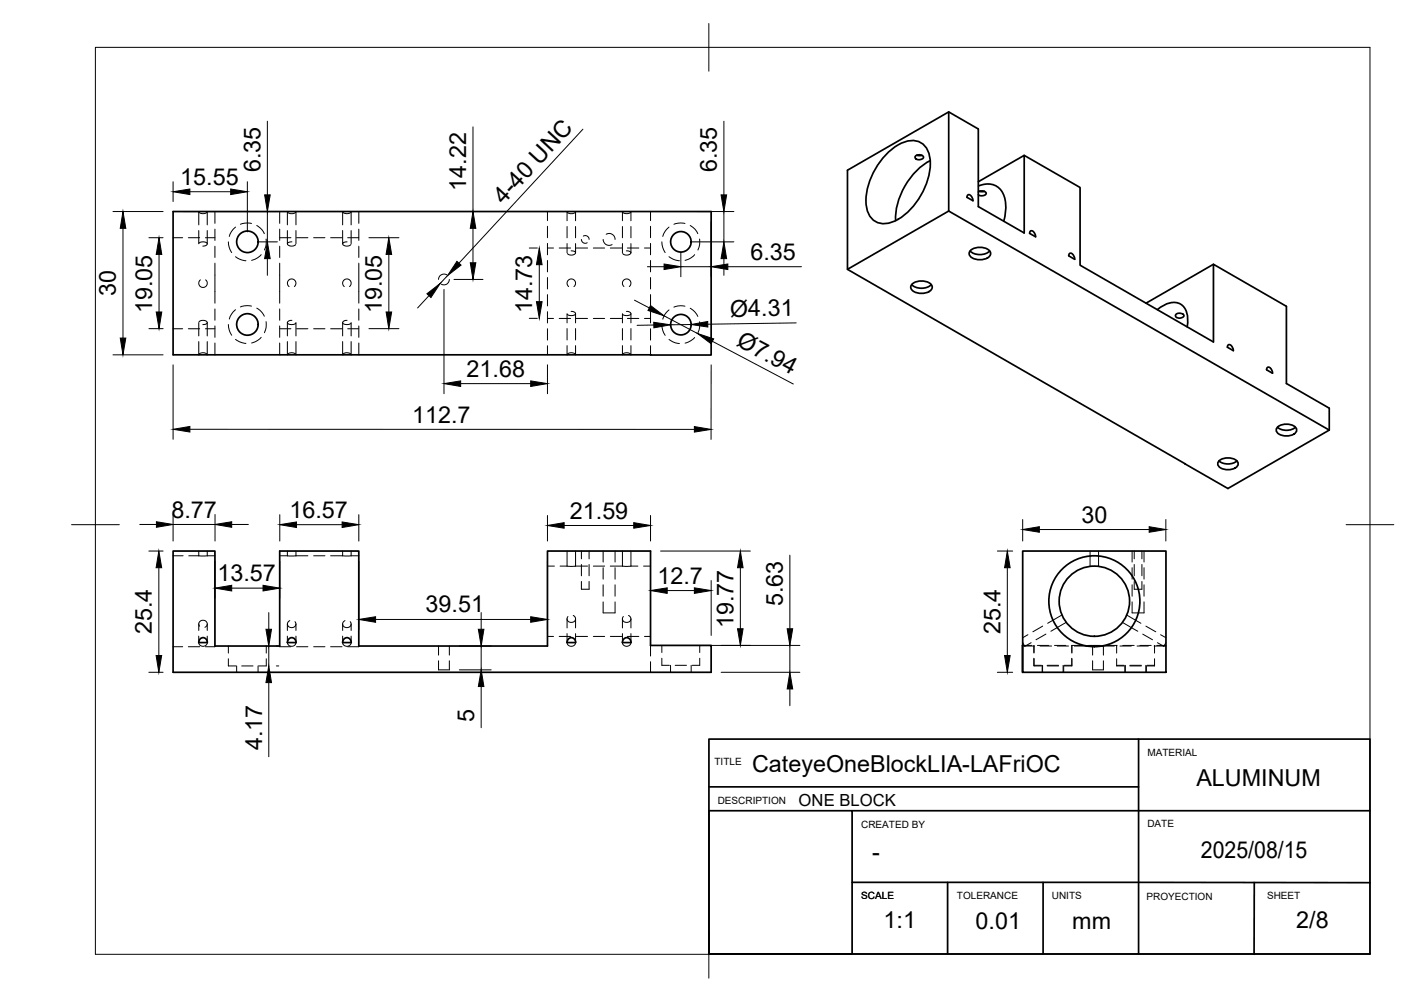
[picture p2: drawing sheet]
<svg xmlns="http://www.w3.org/2000/svg" width="297mm" height="210mm" viewBox="0 0 297 210" stroke-linecap="round" stroke-linejoin="round" font-family="sans-serif">
<!-- layer: Hidden -->
<g fill="none" stroke="#000" stroke-width=".21">
<path d="M36.3 49.8h2M39.5 49.8h2.3M41.6 47.1v-2.8a1.11 1.11 0 0 0 1.8 0v2.8M41.6 48.3v2.8M41.7 50.9l.6-.2h.7l.4 .2-.2 .5-.7 .2M42 58.6l-.3 .4v.5l.3 .5 .4 .2 .6-.1 .4-.5v-.5l-.3-.5M43 49.8h2M43.4 48.3v2.8M45 55.1v8.4M45 44.3v2.5M45 48v2.4M45 51.6v2.3"/>
<path d="M47.8 50.7l.2 1.1 .5 1.1M49.3 53.8l.9 .5 1.3 .3M49.3 47.6l-.1 .1a3.7 3.7 0 0 0-1.2 1.8M52.7 46.8l-.9-.1-1.4 .3M53.8 47.2l.2 .1a3.4 3.4 0 0 1 1.4 1.7M54.7 53.4l-.7 .6-1.3 .5M55.7 50.1h.1a3.8 3.8 0 0 1-.4 2.3M58.6 55.1v8.4M58.6 44.3v2.5M58.6 48v2.4M58.6 51.6v2.3M58.6 49.8h2.3"/>
<path d="M60.2 47.1v-2.8a1.13 1.13 0 0 0 1.8 0v2.8M60.2 48.3v2.8M61.2 50.7l-.8 .1-.2 .4 .7 .4 .6-.1 .4-.3M62 48.3v2.8M62.1 49.8h2.4M65.7 49.8h2.4M69.3 49.8h2.3M71.8 47.1v-2.8a1.11 1.11 0 0 0 1.8 0v2.8M71.8 48.3v2.8M72.7 50.7l-.8 .1-.1 .2v.2l.7 .4 .6-.1 .4-.3M72.8 49.8h2.4M73.6 48.3v2.8"/>
<path d="M75.2 55.1v8.4M75.2 44.3v2.5M75.2 48v2.4M75.2 51.6v2.3M93.6 57.6a1.14 1.14 0 0 0-1.7 .9M94.1 58.5a1.13 1.13 0 0 1-1.7 1M114.7 44.3v1.9M114.7 47.4v2.4M114.7 51v2.4M114.7 54.6v2.4M114.7 58.1v2.4M114.7 52h1.3"/>
<path d="M117.1 52h2.4M118.8 46.2v-1.9a1.11 1.11 0 0 0 1.8 0v1.9M118.8 47.4v2.4M118.8 51v2M119.6 52.5l.8 .2 .2 .2-.1 .2-.7 .3h-.5l-.4-.3M120.6 47.4v2.4M120.6 51v2M120.7 52h2.4M121.8 50.2a.81 .81 0 0 0 1.2 .7M122.2 49.5a.8 .8 0 0 1 1.2 .7M124.3 52h2.4M126.3 50.2a1.26 1.26 0 0 0 1.9 1"/>
<path d="M127 49.1a1.24 1.24 0 0 1 1.8 1.1M127.8 52h2.4M130.4 46.2v-1.9a1.11 1.11 0 0 0 1.8 0v1.9M130.4 47.4v2.4M130.4 51v2M131.2 52.5l.8 .2 .1 .4-.7 .3h-.4l-.6-.3M131.4 52h2.4M132.2 47.4v2.4M132.2 51v2M135 52h1.3M136.3 44.3v1.9M136.3 47.4v2.4"/>
<path d="M136.3 51v2.4M136.3 54.6v2.4M136.3 58.1v2.4M138.6 50.7l.2 1.1 .5 1.1M140.1 53.8l.9 .5 1.3 .3M140.1 47.6l-.1 .1a3.7 3.7 0 0 0-1.2 1.8M143.5 46.8l-.9-.1-1.4 .3M144.6 47.2l.2 .1a3.4 3.4 0 0 1 1.4 1.7M145.5 53.4l-.7 .6-1.3 .5M146.5 50.1h.1a3.8 3.8 0 0 1-.4 2.3M36.3 68.9h2M39.5 68.9h2.3"/>
<path d="M41.6 71.6v2.7a1.11 1.11 0 0 1 1.8 0v-2.7M41.6 67.6v2.8M41.7 67.4l.4-.2 .6-.1 .7 .4-.1 .3-.8 .2M43 68.9h2M43.4 67.6v2.8M45 64.7v2.4M45 68.3v2.4M45 71.9v2.4M47.8 68l.2 1.1 .5 1.1M49.3 71.1l.9 .5 1.3 .3M49.3 64.9l-.1 .1a3.9 3.9 0 0 0-1.2 1.8M52.7 64.1l-.9-.1-1.4 .3"/>
<path d="M53.8 64.6h.2a3.6 3.6 0 0 1 1.4 1.6M54.7 70.7l-.7 .6-1.3 .6M55.7 67.4h.1a3.8 3.8 0 0 1-.4 2.3M58.6 64.7v2.4M58.6 68.3v2.4M58.6 71.9v2.4M58.6 68.9h2.3M60.2 71.6v2.7a1.13 1.13 0 0 1 1.8 0v-2.7M60.2 67.6v2.8M60.6 60l-.4-.4v-.5l.3-.4 .5-.3 .5 .1 .4 .4 .1 .6-.3 .5M61.2 67.1l-.8 .2-.2 .3 .1 .2 .9 .2 .8-.3M62 67.6v2.8"/>
<path d="M62.1 68.9h2.4M65.7 68.9h2.4M69.3 68.9h2.3M71.8 71.6v2.7a1.11 1.11 0 0 1 1.8 0v-2.7M71.8 67.6v2.8M72.1 60l-.3-.4v-.6l.4-.4 .4-.2 .6 .2 .3 .4v.6l-.3 .4M72.7 67.1l-.8 .2-.1 .4 .8 .3 .6-.1 .3-.2M72.8 68.9h2.4M73.6 67.6v2.8M75.2 64.7v2.4M75.2 68.3v2.4M75.2 71.9v2.4"/>
<path d="M114.7 61.7v2.4M114.7 65.3v2.4M114.7 68.9v2.3M114.7 72.4v1.9M114.7 66.7h1.3M117.1 66.7h2.4M118.8 72.4v1.9a1.11 1.11 0 0 1 1.8 0v-1.9M118.8 65.7v1.9M118.8 68.8v2.4M119.1 60l-.3-.4v-.6l.4-.4 .4-.2 .6 .2 .3 .4v.6l-.3 .4M119.6 65.2l.8 .2 .1 .5-1 .2-.7-.3M120.6 65.7v1.9"/>
<path d="M120.6 68.8v2.4M120.7 66.7h2.4M124.3 66.7h2.4M127.8 66.7h2.4M130.4 72.4v1.9a1.11 1.11 0 0 1 1.8 0v-1.9M130.4 65.7v1.9M130.4 68.8v2.4M130.7 60l-.3-.4v-.5l.3-.4 .5-.3 .5 .1 .4 .5v.5l-.3 .5M131.2 65.2l.8 .2 .1 .5-1 .2-.7-.3M131.4 66.7h2.4M132.2 65.7v1.9M132.2 68.8v2.4"/>
<path d="M135 66.7h1.3M136.3 61.7v2.4M136.3 65.3v2.4M136.3 68.9v2.3M136.3 72.4v1.9M138.6 68a4 4 0 0 0 .7 2.2M140.1 71.1l1.4 .7 .8 .2M140.1 64.9l-.1 .1a3.7 3.7 0 0 0-1.2 1.9M143.5 64.1h-1.5l-.8 .2M144.6 64.6l.2 .1a3.6 3.6 0 0 1 1.4 1.6M145.5 70.7l-.7 .6-1.3 .6M146.5 67.4l.1 .1a3.9 3.9 0 0 1-.4 2.2"/>
<path d="M36.3 116.4h2.1M39.5 116.4h2.1M41.6 116.4h1.8M41.6 115.4v1M43.4 115.4v1M43.4 116.4h1.6M58.6 116.4h1.6M60.2 116.4h1.8M60.2 115.4v1M62 115.4v1M62 116.4h2.5M65.7 116.4h2.4"/>
<path d="M69.3 116.4h2.5M71.8 116.4h1.8M71.8 115.4v1M73.6 115.4v1M73.6 116.4h1.6M114.7 118.6h1.4M117.3 118.6h1.5M118.8 118.6h1.8M118.8 115.4v3.2M120.6 115.4v3.2M120.6 118.6h2.5M121.8 115.4v1.7"/>
<path d="M121.8 118.3v2.3M123.4 115.4v1.7M123.4 118.3v2.3M124.3 118.6h2.4M126.3 115.4v2.3M126.3 118.9v2.4M127.8 118.6h2.6M128.8 115.4v2.3M128.8 118.9v2.4M130.4 118.6h1.8M130.4 115.4v3.2M132.2 115.4v3.2"/>
<path d="M132.2 118.6h1.4M134.8 118.6h1.5M228.3 115.4v3.3M230.1 115.4v3.3M237.2 115.4v2.3M237.2 118.9v2.4M237.6 115.4v1.7M237.6 118.3v2.3M239.2 115.4v1.7M239.2 118.3v2.3M239.6 115.4v2.3M239.6 118.9v2.4"/>
<path d="M36.3 135.5h2M39.5 135.5h2.3M41.6 133.3v1.3a.9 .9 0 0 0 .9 .8 .9 .9 0 0 0 .9-.8v-1.3M41.6 130.7v1.4M41.8 131.2l-.2-.4 .2-.5 .5-.3h.5l.3 .1 .3 .5v.4l-.5 .4M43.4 130.7v1.4M45 135.3v.2h-2M47.8 138v1.5h1.6M47.8 135.3v1.5M49.6 139.5v1.3M50.6 139.5h2.4M54.1 139.5v1.3"/>
<path d="M55.8 138v1.5h-1.6M55.8 135.3v1.5M58.6 135.3v.2h2.3M60.2 133.3v1.3a.91 .91 0 0 0 .9 .8 .91 .91 0 0 0 .9-.8v-1.3M60.2 130.7v1.4M60.7 130l-.4 .3-.1 .5 .1 .3 .6 .4 .5-.1 .5-.3 .1-.4-.2-.5M62 130.7v1.4M62.1 135.5h2.4M65.7 135.5h2.4M69.3 135.5h2.3M71.8 133.3v1.3a.9 .9 0 0 0 .9 .8 .9 .9 0 0 0 .9-.8v-1.3M71.8 130.7v1.4"/>
<path d="M72.3 130l-.4 .4-.1 .4 .2 .5 .5 .2 .5-.1 .4-.2 .2-.6-.2-.4M73.6 130.7v1.4M75.2 135.3v.2h-2.4M91.9 138.4v1.9h2.2v-1.9M91.9 135.3v1.9M94.1 135.3v1.9M114.7 133.3h1.3M117.1 133.3h2.4M118.8 132.7v1.9a.9 .9 0 0 0 .9 .8 .9 .9 0 0 0 .9-.8v-1.9M118.8 129.6v1.9M120.1 128.9l.3 .3 .2 .5-.2 .4-.6 .3-.5-.1-.3-.2-.2-.6 .2-.3M120.6 129.6v1.9"/>
<path d="M120.7 133.3h2.4M121.8 121.8v1.6h1.6v-1.6M124.3 133.3h2.4M126.3 126.1v2.3h2.5v-2.3M126.3 122.5v2.4M127.8 133.3h2.4M128.8 122.5v2.4M130.4 132.7v1.9a.9 .9 0 0 0 .9 .8 .9 .9 0 0 0 .9-.8v-1.9M130.4 129.6v1.9M131.4 133.3h2.4M131.7 128.9l.3 .3 .2 .5-.3 .5-.5 .2h-.4l-.4-.3-.2-.6 .2-.3M132.2 129.6v1.9"/>
<path d="M135 133.3h1.3M136.3 135.2v2.2M136.3 138.6v2.2M138.6 137.9v1.5h1.6M138.6 135.2v1.5M140.5 139.4v1.4M141.4 139.4h2.4M144.8 139.4v1.4M146.6 137.9v1.5h-1.6M146.6 135.2v1.5M214.2 134.6l.5 .8 1.3-.8M214.2 135.2h1.9"/>
<path d="M214.2 135.3h2.5M215.3 133l-1.1 .6M216.6 137.9v1.6h1.6M216.6 139.4h1.6M216.6 135.2v1.6M217.3 135.2h2.4M217.9 135.3h2.4M218.3 139.5v1.3M218.4 139.4v1.4M218.4 131.2l-2 1.1M219.1 132.8l-2.1 1.2M219.4 139.4h2.3"/>
<path d="M219.4 139.5h2.4M220.9 135.2h2.4M221.5 135.3h2.3M222.4 128.8l-2.9 1.8M222.7 139.4v1.4M222.8 139.5v1.3M223.3 130.4l-3.2 1.8M224.5 135.2h2.3M224.5 137.9v1.5h-1.6M224.5 135.2v1.5M224.5 138v1.5h-1.6M224.5 135.3v1.5"/>
<path d="M225 135.3h2.5M228 135.2h2.4M228.9 138.4v1.9h2.2v-1.9M228.9 135.3v1.9M230.9 135.3h2.5M231.1 135.3v1.9M231.6 135.2h2.4M233.9 138v1.5h1.6M233.9 139.4h1.6M233.9 135.2v1.6M234.6 135.3h2.4M235.1 130.4l3.2 1.8"/>
<path d="M235.2 135.2h2.4M235.6 139.5v1.3M235.7 139.4v1.4M236 128.8l3 1.8M236.7 139.5h2.4M236.7 139.4h2.4M237.2 126.1v2.3h2.4v-2.3M237.2 122.5v2.4M237.6 121.8v1.6h1.6v-1.6M238.2 135.3h2.4M238.8 135.2h2.4M239.4 132.8l2 1.2"/>
<path d="M239.6 122.5v2.4M240 131.2l2.1 1.1M240 139.4v1.4M240.1 139.5v1.3M240.3 139.4h1.6M241.8 135.3h2.4M241.9 138v1.5h-1.6M241.9 135.2v1.6M242.3 135.2h1.9M243.1 133l1.1 .6M244.2 134.6l-.4 .8-1.3-.8"/>
</g>
<!-- layer: Visible -->
<g fill="none" stroke="#000" stroke-width=".36">
<path d="M185.5 32.5a8 8 0 0 1 6.3-3 3.9 3.9 0 0 1 3 3.7 14.3 14.3 0 0 1-7.7 13.2 3.8 3.8 0 0 1-5.6-3.3 14.3 14.3 0 0 1 4-10.6zM191.8 32.6h.1a1.01 1.01 0 0 1 1.5 .4 .99 .99 0 0 1-1.7-.2zM192 32.5h1.1M194.9 33.7a14.6 14.6 0 0 0-7.3 12.5M198.7 23.4v20.8M204.9 38.1l9.6-5.6v16.3l-9.6-5.5v-16.3l-6.2-3.6-21.2 12.3v20.7l21.2-12.2M205 39a3.8 3.8 0 0 1 5.6 2.9 9.7 9.7 0 0 1-.3 4.4M214.5 32.5l11.8 6.8v16.3l27.9 16v-16.2l15.3 8.8v16.1l8.9 5.2v4.6l-21.2 12.2-9-5.2M36.3 44.3h112.7v30.1l-112.7-.1zM177.5 56.4l70.7 40.7M191 59.6a3.2 3.2 0 0 0 4.1 0M191.1 59.5a3.1 3.1 0 0 1 4.1 .3 1.41 1.41 0 0 1-1.6 1.6 2.7 2.7 0 0 1-2.8-.9v-.7z"/>
<path d="M198.7 44.2l79.7 45.9M202.7 40.8a1.04 1.04 0 0 1 1.1 1.2l-1.2-.7zM203.2 52.6a3.2 3.2 0 0 0 4.1 0M203.3 52.5a3.1 3.1 0 0 1 4.1 .3 1.41 1.41 0 0 1-1.6 1.6 2.7 2.7 0 0 1-2.7-1v-.6zM204.9 40.2a1 1 0 0 1 1.7 .4 1.25 1.25 0 0 1-1.7 .2M205.2 40.1h1M215.7 48.9l.2-.5a1.04 1.04 0 0 1 1 1.2l-1.2-.7M224.1 53.1a1.04 1.04 0 0 1 1 1.2l-1.2-.7zM254.2 55.4l-14.1 8.1M242.4 64.9a4.4 4.4 0 0 1 4.9-1.2 4.4 4.4 0 0 1 1.4 4.8M246.3 65.9a1.04 1.04 0 0 1 1.7 .3l-.2 .3a.94 .94 0 0 1-1.5-.5zM257.3 72.2a1.04 1.04 0 0 1 1.1 1.3l-1.3-.8z"/>
<path d="M265.5 77a1.04 1.04 0 0 1 1.1 1.2l-1.3-.8zM248.2 97.1v.1M255.3 96.6a3 3 0 0 1 3.8 0 .89 .89 0 0 1-.4 1.4 2.8 2.8 0 0 1-3.6-.7zM255.3 96.5a3.1 3.1 0 0 0 3.8 0M267.6 89.5a3 3 0 0 1 3.8 0 .89 .89 0 0 1-.4 1.5 2.8 2.8 0 0 1-3.6-.7zM267.6 89.5a3.1 3.1 0 0 0 3.8 0M36.3 115.4h8.7v19.9h13.6v-19.9h16.6v19.9h39.5v-19.9h21.6v19.8h12.7v5.6h-112.7zM214.2 115.4h30v25.4h-30zM41.9 133.9a.89 .89 0 0 1 1-.2 .89 .89 0 0 1 .5 .9h-1.8zM60.2 134.6a.91 .91 0 0 1 .9-1 .91 .91 0 0 1 .9 1h-1.8M72 133.9a.89 .89 0 0 1 1.1-.2 .89 .89 0 0 1 .5 .9h-1.8zM120.6 134.6a.91 .91 0 0 0-.9-1 .91 .91 0 0 0-.9 1h1.8"/>
<path d="M130.7 133.9a.89 .89 0 0 1 1-.2 .89 .89 0 0 1 .5 .9h-1.8zM214.2 135.2v5.6M227.5 135.3h3.4"/>
<circle cx="51.8" cy="50.7" r="2.25"/>
<circle cx="142.6" cy="50.7" r="2.15"/>
<circle cx="51.8" cy="68" r="2.25"/>
<circle cx="142.6" cy="68" r="2.15"/>
<circle cx="229.2" cy="125.9" r="9.5"/>
<circle cx="229.2" cy="125.9" r="7.4"/>
</g>
<!-- layer: BORDER -->
<path d="M20 9.9h267v190h-267zM148.5 4.9v10M15 109.9h10M282 109.9h10M148.5 194.9v10" fill="none" stroke="#000" stroke-width=".21"/>
<!-- layer: TITLEBLOCK -->
<path d="M148.5 154.8h138.5v45h-138.5zM238.5 154.8v45M148.5 169.8h30v30h-30zM148.5 164.8h90M178.5 169.8h108.5M178.5 184.8l108.5 .1M198.5 184.8v15M218.5 184.8v15M262.7 184.9v15" fill="none" stroke="#000" stroke-width=".36"/>
<!-- layer: FD_Dimensions -->
<g fill="none" stroke="#000" stroke-width=".21">
<path d="M36.3 38.1v4.1M51.8 38.1v10.5M56 25.4v15.4M99.1 26.6v17.7M122.1 27.1l-26 28M151.6 25.4v15.4M23.7 44.3h10.5M25.8 47.8v23M31.2 49.8h3M33.3 53.3v12.1M38.4 44.3h19.7M39.8 40.2h8.5"/>
<path d="M53.9 50.7h4.2M56 44.3v6.4M56 54.2v3.5M77.3 49.8h6.3M81.4 53.3v12.1M93.8 57.7l-1.6 1.7M95.1 58.5h6.1M99.1 47.8v7.2M110.9 52h1.7M113 55.4v7.8M135.6 55.9h3.5M142.6 52.8v5.2"/>
<path d="M142.6 55.9h6.4M144.7 50.7h9M146 44.3h7.7M149 46.4v11.6M151.6 44.3v6.4M151.6 54.2v3.5M152.5 55.9h15.4M23.7 74.3h10.5M31.2 68.8h3M36.3 76.4v15.6M77.3 68.8h6.3M89.9 61.9l-2.4 2.6"/>
<path d="M93 60.6v21.9M110.9 66.7h1.7M114.7 76.4v6.1M132.9 62.9l3.1 1.6M137 68.1h-3.5M139.1 66.2l7 3.7M144.8 68h-4.3M149 76.4l-.1 15.6M149.2 71.5l17 8.9M166.8 67.6l-18.5 .3M39.8 89.9l105.7 .1M96.5 80.4h14.7"/>
<path d="M29.3 109.9h3.5M31.2 115.4h3M33.3 118.9v18.4M36.3 107.8v5.5M36.3 109.9h8.7M45 107.8v5.5M45 117.5v7.8M48.5 109.9h3.5M58.6 107.8v5.5M58.6 117.5v7.8M62.1 109.9h9.6M75.2 107.8v5.5"/>
<path d="M75.2 117.5v14.4M114.7 108v5.3M114.7 117.5v14.4M118.2 110.1h14.6M136.3 108v5.3M136.3 117.5v8.3M138.4 115.4h18.8M155.1 118.9v12.8M165.5 116.3v15.4M208.9 115.4h3.2M211 118.9v18.4M214.2 108.8v4.5"/>
<path d="M217.7 110.9h23M244.2 108.8v4.5M48.5 123.2h6.6M56.3 128.3v3.5M56.3 135.3v4.2M57.9 135.3h.5M57.9 139.5h.5M78.7 129.8h32.5M96.2 135.3h6.7M100.8 128.3v3.5M100.8 135.3v5M138.4 135.2h29.2"/>
<path d="M139.8 123.7h5.7M149 121.6v11.5M165.5 135.2v5.6M31.2 140.8h3M56.3 143v15.5M96.2 140.3h6.7M100.8 143.8v8.7M151.1 140.8h16.5M165.5 144.3v3.5M208.9 140.8h3.2"/>
</g>
<g fill="#000" stroke="#000" stroke-width=".21">
<path d="M36.3 40.2l3.5-.6v1.2zM48.3 39.6l3.5 .6-3.5 .6zM25.8 44.3l.6 3.5h-1.2zM33.3 49.8l.6 3.5h-1.2zM56 50.7l.6 3.5h-1.2zM55.4 40.8h1.2l-.6 3.5zM81.4 49.8l.6 3.5h-1.1zM95.7 54.8l.9 .7-2.8 2.2zM98.5 55h1.2l-.6 3.5zM99.1 44.3l.6 3.5h-1.2zM113 52l.6 3.4h-1.2zM139.1 55.3l3.5 .6-3.5 .6z"/>
<path d="M151.6 50.7l.6 3.5h-1.2zM151 40.8h1.2l-.6 3.5zM149 55.9l3.5-.6v1.2zM25.2 70.8h1.2l-.6 3.5zM32.7 65.4h1.2l-.6 3.4zM80.9 65.4h1.1l-.6 3.4zM89.4 61.5l2.8-2.1-1.9 2.9zM93 80.4l3.5-.6v1.2zM111.2 79.8l3.5 .6-3.5 .6zM112.4 63.2h1.2l-.6 3.5zM136.3 64l2.8 2.2-3.4-1.2zM136.9 67.5l3.6 .5-3.5 .7z"/>
<path d="M144.8 68l3.5-.7v1.2zM146.1 69.9l3.4 1.1-.6 1zM36.3 89.9l3.5-.6v1.2zM145.5 89.4l3.4 .6-3.4 .5zM33.3 115.4l.6 3.5h-1.2zM32.8 109.3l3.5 .6-3.5 .6zM45 109.9l3.5-.6v1.2zM58.6 109.9l3.5-.6v1.2zM71.7 109.3l3.5 .6-3.5 .6zM114.7 110.1l3.5-.6v1.2zM132.8 109.5l3.5 .6-3.5 .6zM155.1 115.4l.6 3.5h-1.2z"/>
<path d="M211 115.4l.6 3.5h-1.2zM214.2 110.9l3.5-.6v1.2zM240.7 110.3l3.5 .6-3.5 .6zM32.7 137.3h1.2l-.6 3.5zM45 123.2l3.5-.6v1.2zM55.1 122.6l3.5 .6-3.5 .6zM55.7 131.8h1.2l-.6 3.5zM75.2 129.8l3.5-.6v1.2zM100.2 131.8h1.2l-.6 3.5zM111.2 129.2l3.5 .6-3.5 .6zM136.3 123.7l3.5-.6v1.2zM145.5 123.1l3.5 .6-3.5 .6z"/>
<path d="M154.5 131.7h1.2l-.6 3.5zM164.9 131.7h1.2l-.6 3.5zM210.4 137.3h1.2l-.6 3.5zM56.3 139.5l.6 3.5h-1.2zM100.8 140.3l.6 3.5h-1.2zM165.5 140.8l.6 3.5h-1.2z"/>
</g>
<g font-size="4.9">
<text x="37.8" y="38.7">15.55</text>
<text x="54.5" y="36.1" transform="rotate(-90 54.5 36.1)">6.35</text>
<text x="97.7" y="40" transform="rotate(-90 97.7 40)">14.22</text>
<text x="150.2" y="36.1" transform="rotate(-90 150.2 36.1)">6.35</text>
<text x="105.5" y="42.9" transform="rotate(-47 105.5 42.9)">4-40 UNC</text>
<text x="157.2" y="54.4">6.35</text>
<text x="24.3" y="62" transform="rotate(-90 24.3 62)">30</text>
<text x="31.9" y="65.6" transform="rotate(-90 31.9 65.6)">19.05</text>
<text x="80" y="65.6" transform="rotate(-90 80 65.6)">19.05</text>
<text x="111.5" y="65.6" transform="rotate(-90 111.5 65.6)">14.73</text>
<text x="153" y="66.3" transform="rotate(-1 153 66.3)">Ø4.31</text>
<text x="154.1" y="72.3" transform="rotate(28 154.1 72.3)">Ø7.94</text>
<text x="97.7" y="78.9">21.68</text>
<text x="86.3" y="88.5">112.7</text>
<text x="35.9" y="108.4">8.77</text>
<text x="60.6" y="108.5">16.57</text>
<text x="119.4" y="108.6">21.59</text>
<text x="226.5" y="109.5">30</text>
<text x="45.6" y="121.7">13.57</text>
<text x="137.7" y="122.3">12.7</text>
<text x="89.2" y="128.3">39.51</text>
<text x="153.6" y="131.6" transform="rotate(-90 153.6 131.6)">19.77</text>
<text x="164" y="127" transform="rotate(-90 164 127)">5.63</text>
<text x="31.8" y="132.8" transform="rotate(-90 31.8 132.8)">25.4</text>
<text x="209.5" y="132.8" transform="rotate(-90 209.5 132.8)">25.4</text>
<text x="99.3" y="151.2" transform="rotate(-90 99.3 151.2)">5</text>
<text x="54.9" y="157.2" transform="rotate(-90 54.9 157.2)">4.17</text>
<text x="157.5" y="161.7">CateyeOneBlockLIA-LAFriOC</text>
<text x="250.6" y="164.8">ALUMINUM</text>
<text x="251.6" y="179.7">2025/08/15</text>
<text x="182.7" y="180.1">-</text>
<text x="185.1" y="194.4">1:1</text>
<text x="204.4" y="194.5">0.01</text>
<text x="224.6" y="194.6">mm</text>
<text x="271.5" y="194.5">2/8</text>
</g>
<text font-size="3.5" x="167.3" y="168.8">ONE BLOCK</text>
<g font-size="2.1">
<text x="149.7" y="160.2">TITLE</text>
<text x="240.3" y="158.3">MATERIAL</text>
<text x="150.3" y="168.4">DESCRIPTION</text>
<text x="180.4" y="173.4">CREATED BY</text>
<text x="240.3" y="173.3">DATE</text>
<text x="180.4" y="188.4">SCALE</text>
<text x="200.4" y="188.4">TOLERANCE</text>
<text x="220.3" y="188.4">UNITS</text>
<text x="240.2" y="188.5">PROYECTION</text>
<text x="265.4" y="188.4">SHEET</text>
</g>
</svg>
